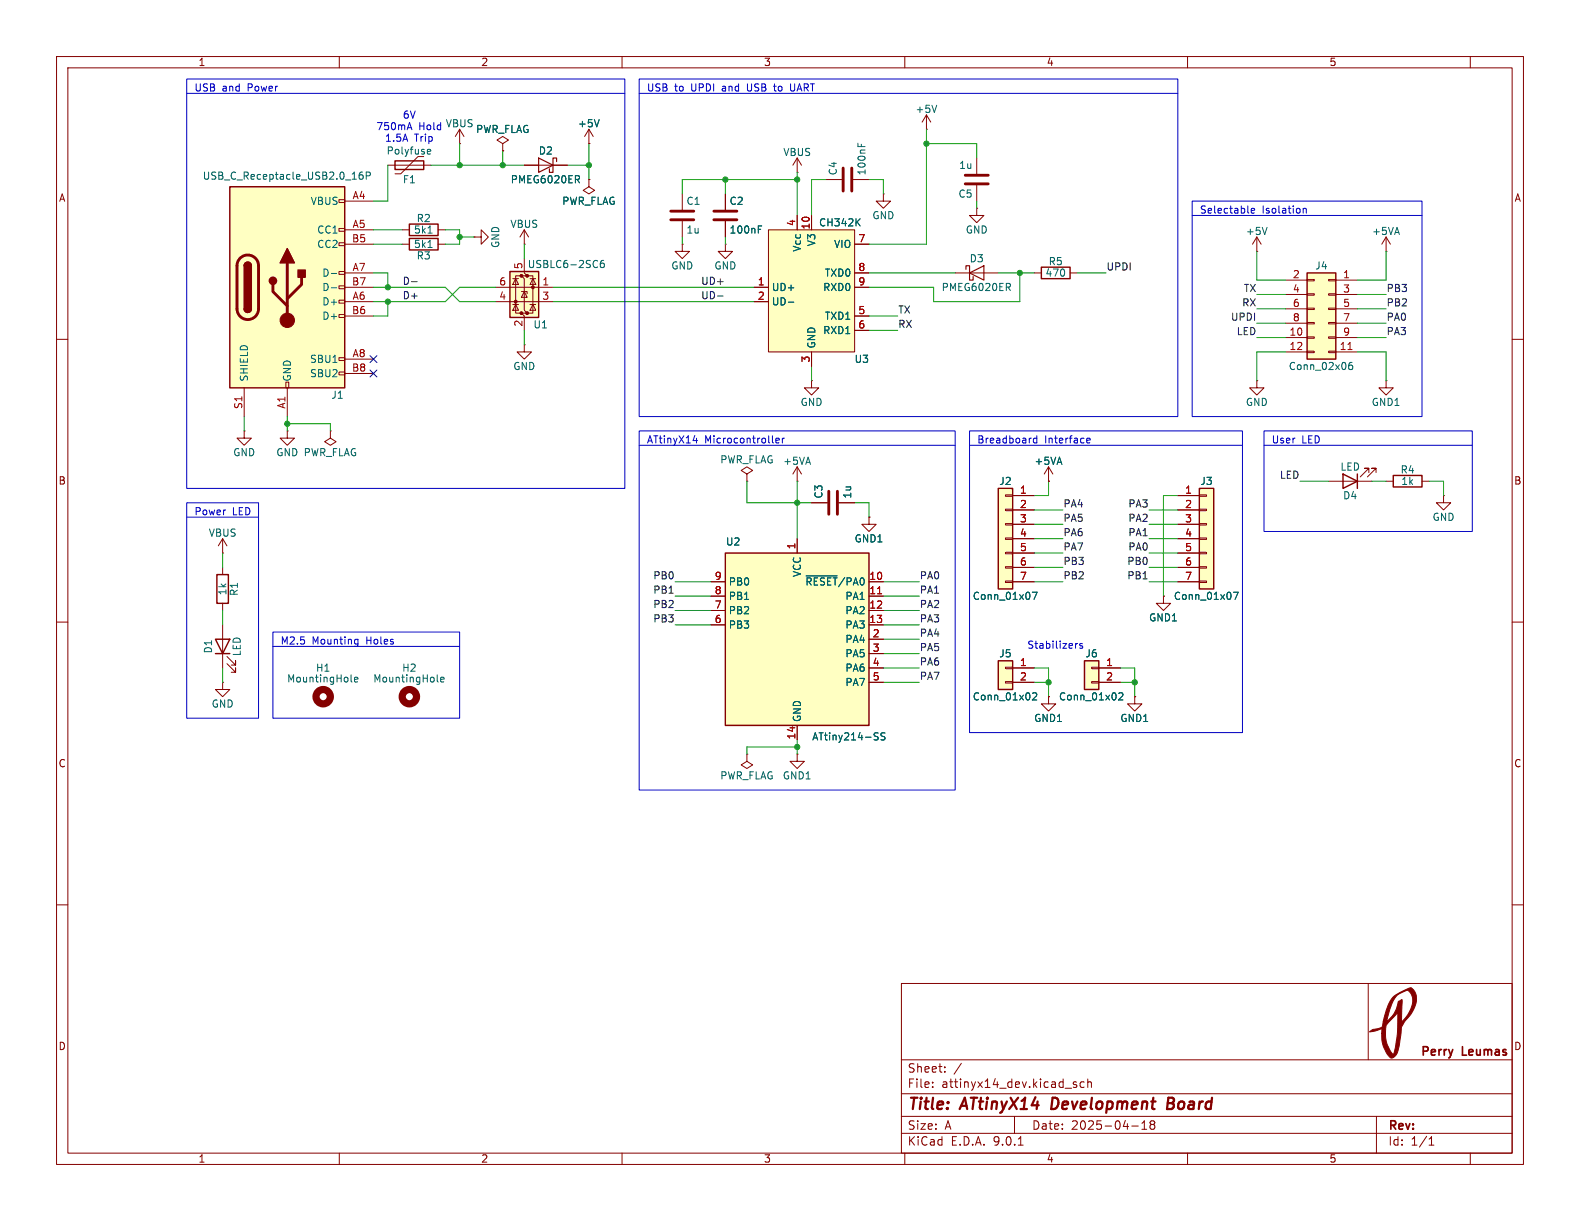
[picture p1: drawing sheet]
<svg xmlns="http://www.w3.org/2000/svg" width="279mm" height="216mm" viewBox="0 0 279 216" stroke-linecap="round" stroke-linejoin="round" font-family="sans-serif">
<g fill="none" stroke="#840000" stroke-width=".18">
<path d="M10 10h259.4v195.9h-259.4zM12 12h255.4v191.9h-255.4zM60 10v2M110 10v2M160 10v2M210 10v2M260 10v2M81.3 25.4h.1M81.3 22.9l-.8 1.2M81.3 22.9l.7 1.2M81.3 22.9v2.5M10 60h2"/>
<path d="M267.4 60h2M10 110h2M267.4 110h2M10 160h2M159.4 173.9h108v30h-108zM242 173.9v13.5M267.4 160h2M159.4 197.4h108M159.4 193.4h108M159.4 187.4h108M164.9 192.1v.2M164.9 191.4v.1"/>
<path d="M167.1 189.4v.2M167.1 188.7v.1M170 188l-1.3 1.9M179.4 197.4v3M189.8 191.6l.6 .4-.2 .3-.4-.1M190.4 191.4l-.4-.1-.2 .2M191.7 191.4l-.4-.1-.3 .3v.4l.1 .2h.6M192.4 191.4l.2-.1 .3 .1 .1 .9M192.4 190.8v1.5M200.1 199.1h1.2M201.9 199.7h.9M201.9 198.6l.5-.4v1.5"/>
<path d="M203.4 198.3v.2l.2 .3M203.6 198.8l-.2 .3v.4l.2 .2 .5-.1 .1-.2-.1-.4-.2-.2M203.6 198.8h.3M204.1 198.3l.1 .2-.3 .3M243.4 197.4v6.5M60 203.9v2M110 203.9v2M159.4 200.4h108M160 203.9v2M180.1 202.5h.8M210 203.9v2M252.7 202.5h.9"/>
<path d="M252.7 201.4l.4-.4v1.5M260 203.9v2"/>
</g>
<path d="M186.1 194.1l-.2 2h.5M206.5 195.1h.7M207.2 195.1l.2 .1M207.3 194.1h-.7l-.2 2 .9-.1M207.4 195l-.2 .1" fill="none" stroke="#840000" stroke-width=".4"/>
<path d="M246.4 176.3l1.1-.8 2-.8a2.58 2.58 0 0 1 .6 3.5l-.7 1.2-.8 1a2.85 2.85 0 0 0-.9 2.5l-.3 2.1a2.54 2.54 0 0 1-1.3 2.1l-.2-.1-.6-.6-.7-1.3-.2-1.2-.1-1.2h.7l.1 1.2 .2 .8 .6 1.1 .5 .7 .3-1.2 .4-2.5 .1-3.8-1.4 1.5a2.09 2.09 0 0 0-.8 2.2h-.7l.1-.8-1.2 .4-1 .2a3.3 3.3 0 0 1 1.8-.7 1.04 1.04 0 0 0 .6-1.2h.7l.2-.2a5.6 5.6 0 0 0 1.8-3.3l.6-.3v3.9l1-1.2a3.6 3.6 0 0 0 .6-3.8 .68 .68 0 0 0-.9-.5l-1.3 .6-.7 .7-.8 1.9-.5 2.2h-.7l.9-2.9z" fill="#840000" stroke="#840000" stroke-width=".18"/>
<path d="M176.5 86.4h2.6v17.7h-2.6z" fill="#ffffc2"/>
<path d="M176.5 86.4h2.6v17.7h-2.6z" fill="none" stroke="#840000" stroke-width=".25"/>
<g fill="none" stroke="#840000" stroke-width=".18">
<path d="M88.9 25.4l1-.6-1-.7-1 .7 1 .6v1.3M88.9 26.7h.1M104.1 31.8v1.2l1.1 .7-1.1 .6-1-.6 1-.7M104.1 31.8h.1M104.1 25.4h.1M104.1 22.9l-.7 1.2M104.1 22.9l.8 1.2M104.1 22.9v2.5M120.6 34.3v2.8M120.6 39.1v2.8M128.3 34.3v2.8M128.3 39.1v2.8"/>
<path d="M141 30.5h.1M141 27.9l-.8 1.3M141 27.9l.7 1.3M141 27.9v2.6M146 31.8h2.8M150.9 31.8h2.8M156.2 34.3v1.3h1.3l-1.3 1.2-1.3-1.2h1.3M156.2 34.3h.1M177.8 87.5h1.3v.3h-1.3zM177.8 90h1.3v.3h-1.3zM177.8 92.6h1.3v.2h-1.3zM177.8 95.1h1.3v.3h-1.3z"/>
<path d="M177.8 97.7h1.3v.2h-1.3zM179.1 87.6h3.8M179.1 90.2h3.8M179.1 92.7h3.8M179.1 95.3h3.8M179.1 97.8h3.8M185.4 85.1h.1M185.4 82.6l-.7 1.2M185.4 82.6l.8 1.2M185.4 82.6v2.5M177.8 100.2h1.3v.3h-1.3zM177.8 102.7h1.3v.3h-1.3z"/>
<path d="M179.1 100.3h3.8M179.1 102.9h3.8"/>
</g>
<path d="M106 21.2l-.5 1.2M134.1 39.9h.6M151.7 25.3v.6M152.3 25.5v.4M134.1 40.6h.4M182.5 104.7h.9l-.6 1.3" fill="none" stroke="#006464" stroke-width=".18"/>
<path d="M118.6 37.3h4.1M118.6 38.9h4.1M126.2 37.3h4.1M126.2 38.9h4.1M149.1 29.7v4.1M150.6 29.7v4.1" fill="none" stroke="#840000" stroke-width=".51"/>
<path d="M212.1 86.4h2.5v17.7h-2.5z" fill="#ffffc2"/>
<path d="M212.1 86.4h2.5v17.7h-2.5z" fill="none" stroke="#840000" stroke-width=".25"/>
<g fill="none" stroke="#840000" stroke-width=".18">
<path d="M208.3 87.6h3.8M208.3 90.2h3.8M208.3 92.7h3.8M208.3 95.3h3.8M208.3 97.8h3.8M212.1 87.5h1.3v.3h-1.3zM212.1 90h1.3v.3h-1.3zM212.1 92.6h1.3v.2h-1.3zM212.1 95.1h1.3v.3h-1.3zM212.1 97.7h1.3v.2h-1.3zM208.3 100.3h3.8M208.3 102.9h3.8"/>
<path d="M212.1 100.2h1.3v.3h-1.3zM212.1 102.7h1.3v.3h-1.3z"/>
</g>
<path d="M218.1 104.7h.9l-.6 1.3" fill="none" stroke="#006464" stroke-width=".18"/>
<path d="M90.2 48h5v8.1h-5z" fill="#ffffc2"/>
<g fill="#840000" stroke="#840000" stroke-width=".18">
<circle cx="94.2" cy="50.8" r=".25"/>
<circle cx="93.2" cy="48.8" r=".25"/>
<circle cx="93.2" cy="55.4" r=".25"/>
<circle cx="92.2" cy="48.8" r=".25"/>
<circle cx="92.2" cy="55.4" r=".25"/>
<circle cx="91.2" cy="53.3" r=".25"/>
</g>
<g fill="none" stroke="#840000" stroke-width=".18">
<path d="M87.6 50.8h10.2M87.6 53.3h10.2M90.7 53.8h1M90.7 49.3h1M91.2 49.3l.5 1h-1zM91.2 53.8l.5 1.1h-1zM92.2 51.6h1v.3M92.2 48.8h-1v6.6h1M92.7 45.7v2.6l.5 .5h-1l.5 .5v5.6l.5 .5h-1l.5 .5v2.5M92.7 51.6l.5 1h-1zM93.2 48.8h1v6.6h-1M93.7 53.8h1"/>
<path d="M93.7 49.3h1M94.2 49.3l.5 1h-1zM94.2 53.8l.5 1.1h-1z"/>
</g>
<path d="M90.2 48h5v8.1h-5z" fill="none" stroke="#840000" stroke-width=".25"/>
<path d="M106.8 46l-.4 .1a.86 .86 0 0 0 0 1.2l.4-.1 .1-.4-.3-.3-.3 .1-.1 .2" fill="none" stroke="#006464" stroke-width=".18"/>
<path d="M40.6 33h20.4v35.6h-20.4z" fill="#ffffc2"/>
<g fill="none" stroke="#840000" stroke-width=".18">
<path d="M59.9 35.3h1.1v.5h-1.1zM61 35.6h5M68.6 29.2h7.6M74.9 27.7h-1l-3 3h-1.1M92.7 29.2h7.6M59.9 40.4h1.1v.5h-1.1zM59.9 42.9h1.1v.5h-1.1zM59.9 48h1.1v.5h-1.1zM59.9 50.5h1.1v.6h-1.1zM59.9 53.1h1.1v.5h-1.1zM59.9 55.6h1.1v.5h-1.1zM61 40.6h5"/>
<path d="M61 43.2h5M61 48.3h5M61 50.8h5M61 53.3h5M61 55.9h5M92.7 43.2h.1M92.7 40.6l-.8 1.3M92.7 40.6l.8 1.3M92.7 40.6v2.6M43.2 68.6v5.1M50.5 67.6h.6v1h-.6zM50.8 68.6v5.1"/>
<path d="M59.9 63.2h1.1v.6h-1.1zM59.9 65.8h1.1v.5h-1.1zM61 63.5h5M61 66h5"/>
</g>
<path d="M40.6 33h20.4v35.6h-20.4zM69.8 28.4h5.1v1.6h-5.1zM43.2 47a.64 .64 0 0 1 .6-.6 .64 .64 0 0 1 .6 .6M43.2 54.6a.64 .64 0 0 0 .6 .6 .64 .64 0 0 0 .6-.6" fill="none" stroke="#840000" stroke-width=".25"/>
<path d="M42.5 45.7a1.9 1.9 0 0 1 2-.5 1.9 1.9 0 0 1 1.2 1.8v7.6a1.91 1.91 0 0 1-1.9 1.9 1.91 1.91 0 0 1-1.9-1.9v-7.8l.2-.6zM48.3 50.3v1.3l2.5 2.5M50.8 46.5v10.1M53.3 49v1.3l-2.5 2.5" fill="none" stroke="#840000" stroke-width=".51"/>
<g fill="#840000" stroke="#840000" stroke-width=".25">
<path d="M43.2 47h1.2v7.6h-1.2z"/>
<path d="M43.4 46.5a.64 .64 0 0 1 .7-.1 .64 .64 0 0 1 .3 .6h-1.2z"/>
<path d="M43.2 54.6h1.2a.64 .64 0 0 1-.6 .6 .64 .64 0 0 1-.6-.6z"/>
<path d="M50.8 43.9l1.3 2.6h-2.6z"/>
<path d="M52.7 47.8h1.3v1.2h-1.3z"/>
<circle cx="48.3" cy="49.7" r=".63"/>
</g>
<circle cx="50.8" cy="56.6" r="1.27" fill="#840000" stroke="#840000" stroke-width=".18"/>
<path d="M64.1 30.4l-.4 .1a.86 .86 0 0 0 0 1.2l.5-.1v-.4l-.2-.3-.4 .1-.1 .2M64.8 31.1l.6-.1 .1-.2-.1-.3-.6-.1v1.3M75.6 27.1l.1 .1h.4M75.6 26.6l.1-.2h.3l.2 .2v.1l-.6 .1M102.1 31.7l.4 .6M102.4 31.1l.1 .2-.1 .4M58.6 48.4h.9M58.6 50.9h.9" fill="none" stroke="#006464" stroke-width=".18"/>
<path d="M95.2 27.9l2.6 1.3-2.6 1.3zM98.4 28.6v-.7h-.6v2.6h-.6v-.7" fill="none" stroke="#840000" stroke-width=".2"/>
<path d="M176.5 116.8h2.6v5.1h-2.6z" fill="#ffffc2"/>
<path d="M246.4 84.1h5.1v2h-5.1zM176.5 116.8h2.6v5.1h-2.6z" fill="none" stroke="#840000" stroke-width=".25"/>
<g fill="none" stroke="#840000" stroke-width=".18">
<path d="M83.8 41.9h1.3v-1.3l1.3 1.3-1.3 1.3v-1.3M83.8 41.9h.1M92.7 61v1.2h1.3l-1.3 1.3-1.3-1.3h1.3M92.7 61h.1M222.2 67.3v1.3h1.3l-1.3 1.3-1.2-1.3h1.2M222.2 67.3h.1M245.1 67.3v1.3h1.3l-1.3 1.3-1.3-1.3h1.3M245.1 67.3h.1M245.1 85.1h1.3M251.5 85.1h1.2M177.8 118h1.3v.2h-1.3zM179.1 118.1h3.8"/>
<path d="M205.7 105.4v1.3h1.3l-1.3 1.3-1.2-1.3h1.2M205.7 105.4h.1M177.8 120.5h1.3v.3h-1.3zM179.1 120.7h3.8"/>
</g>
<path d="M182.6 122.6l.5-.1 .2 .4-.8 .9h.8" fill="none" stroke="#006464" stroke-width=".18"/>
<path d="M231.1 48.3h5.1v15.2h-5.1z" fill="#ffffc2"/>
<path d="M231.1 48.3h5.1v15.2h-5.1z" fill="none" stroke="#840000" stroke-width=".25"/>
<g fill="none" stroke="#840000" stroke-width=".18">
<path d="M222.2 44.5h.1M222.2 41.9l-.7 1.3M222.2 41.9l.8 1.3M222.2 41.9v2.6M227.3 49.5h3.8M227.3 52.1h3.8M227.3 54.6h3.8M227.3 57.2h3.8M227.3 59.7h3.8M231.1 49.4h1.3v.3h-1.3zM231.1 51.9h1.3v.3h-1.3zM231.1 54.5h1.3v.2h-1.3z"/>
<path d="M231.1 57h1.3v.3h-1.3zM231.1 59.6h1.3v.2h-1.3zM234.9 49.4h1.3v.3h-1.3zM234.9 51.9h1.3v.3h-1.3zM234.9 54.5h1.3v.2h-1.3zM234.9 57h1.3v.3h-1.3zM234.9 59.6h1.3v.2h-1.3zM236.2 49.5h3.8M236.2 52.1h3.8M236.2 54.6h3.8M236.2 57.2h3.8M236.2 59.7h3.8"/>
<path d="M245.1 44.5h.1M245.1 41.9l-.8 1.3M245.1 41.9l.8 1.3M245.1 41.9v2.6M227.3 62.2h3.8M231.1 62.1h1.3v.3h-1.3zM234.9 62.1h1.3v.3h-1.3zM236.2 62.2h3.8M132.1 133.4v1.2l1 .7-1 .6-1-.6 1-.7M132.1 133.4h.1M141 133.4v1.2h1.2l-1.2 1.3-1.3-1.3h1.3M141 133.4h.1"/>
</g>
<path d="M238.4 61.8h.7" fill="none" stroke="#a90000" stroke-width=".18"/>
<path d="M224.1 40.2l-.5 1.3M239.1 64.1h-.4a.86 .86 0 0 0 0 1.2l.5-.1v-.4l-.2-.2h-.4l-.1 .2" fill="none" stroke="#006464" stroke-width=".18"/>
<path d="M128.3 97.8h25.4v30.5h-25.4z" fill="#ffffc2"/>
<path d="M184.1 47.2h5.1v2.1h-5.1zM128.3 97.8h25.4v30.5h-25.4zM237.5 83.8l2.5 1.3-2.5 1.3zM240 83.8v2.6" fill="none" stroke="#840000" stroke-width=".25"/>
<g fill="none" stroke="#840000" stroke-width=".18">
<path d="M182.9 48.3h1.2M189.2 48.3h1.3M143.5 67.3v1.3h1.3l-1.3 1.3-1.3-1.3h1.3M143.5 67.3h.1M141 95.3v2.5M234.9 85.1h7.7M242.1 83.6v-.8h-.8h.8l-1.6 1.5M243.3 83.6v-.8h-.7h.7l-1.5 1.5M255.3 87.6v1.3h1.2l-1.2 1.3-1.3-1.3h1.3M255.3 87.6h.1M125.7 102.9h2.6M125.7 105.4h2.6"/>
<path d="M125.7 108h2.6M125.7 110.5h2.6M153.7 102.9h2.5M153.7 105.4h2.5M153.7 108h2.5M153.7 110.5h2.5M153.7 113h2.5M153.7 115.6h2.5M153.7 118.1h2.5M141 128.3v2.5M153.7 120.7h2.5"/>
</g>
<path d="M142.5 101.8h5.5M154.8 130.2l.4 .1 .1 .3-.2 .2h-.4M154.8 129.6h.5M156.5 129.6h-.5l-.2 .1v.4l.6 .2 .1 .3-.2 .2h-.5" fill="none" stroke="#006464" stroke-width=".18"/>
<path d="M155.2 105h.7" fill="none" stroke="#a90000" stroke-width=".18"/>
<path d="M135.9 40.6h15.2v21.6h-15.2z" fill="#ffffc2"/>
<g fill="none" stroke="#840000" stroke-width=".18">
<path d="M141 38.1v2.5M143.5 38.1v2.5M163.8 22.9h.1M163.8 20.3l-.7 1.3M163.8 20.3l.8 1.3M163.8 20.3v2.6M172.7 36.8v1.3h1.3l-1.3 1.3-1.3-1.3h1.3M172.7 36.8h.1M172.7 27.9v2.8M172.7 32.8v2.8M71.1 40.6h1.3M77.5 40.6h1.2"/>
<path d="M120.6 43.2v1.3h1.3l-1.3 1.2-1.2-1.2h1.2M120.6 43.2h.1M128.3 43.2v1.3h1.2l-1.2 1.2-1.3-1.2h1.3M128.3 43.2h.1M133.3 50.8h2.6M133.3 53.3h2.6M135.9 40.6h15.2v21.6h-15.2zM151.1 50.8h2.6M151.1 43.2h2.6M151.1 48.3h2.6M151.1 55.9h2.6M151.1 58.4h2.6"/>
<path d="M168.9 48.3h7.6M43.2 76.2v1.3h1.2l-1.2 1.2-1.3-1.2h1.3M43.2 76.2h.1M50.8 76.2v1.3h1.3l-1.3 1.2-1.3-1.2h1.3M50.8 76.2h.1M58.4 76.2v1.3l1 .6-1 .6-1-.6 1-.6M58.4 76.2h.1M143.5 62.2v2.6M39.4 97.8h.1M39.4 95.3v2.5M39.4 95.3l-.8 1.2M39.4 95.3l.7 1.2"/>
<path d="M132.1 83.8l1-.6-1-.6-1 .6 1 .6v1.3M132.1 85.1h.1M141 85.1h.1M141 82.6v2.5M141 82.6l-.8 1.2M141 82.6l.7 1.2M143.5 88.9h2.8M148.3 88.9h2.8M153.7 91.4v1.3h1.2l-1.2 1.3-1.3-1.3h1.3M153.7 91.4h.1M39.4 100.3v1.3M39.4 106.7v1.3"/>
<path d="M39.4 110.5v7.6M40.1 117.3l1.6 1.6v-.8v.8h-.8M40.1 116.1l1.6 1.5v-.8v.8h-.8M39.4 120.7v1.2h1.2l-1.2 1.3-1.3-1.3h1.3M39.4 120.7h.1M200.7 123.2v1.3h1.2l-1.2 1.2-1.3-1.2h1.3M200.7 123.2h.1"/>
</g>
<path d="M165.6 18.6l-.4 1.3M151.6 39.2l.5 .7M152.1 38.7l-.7 .7M75.7 41.2h.7M139.4 53.4h1M178.3 50.8l.4 .6M178.6 50.2l.1 .2-.1 .3M62.1 120.4l.2 .2M62.7 120.2l.6-.1-.1-.3-.3-.1-.2 .2v.6h.5M77.3 120.4l.2 .2M77.9 120.2l.6-.1v-.3l-.4-.1-.2 .2 .1 .6h.5" fill="none" stroke="#006464" stroke-width=".18"/>
<path d="M170.7 32.5h4.1M170.7 31h4.1M146.6 86.9v4M148.1 86.9v4" fill="none" stroke="#840000" stroke-width=".51"/>
<path d="M72.4 39.6h5.1v2.1h-5.1zM38.1 113h2.5l-1.2 2.6zM38.1 115.6h2.5M38.4 101.6h2v5.1h-2z" fill="none" stroke="#840000" stroke-width=".25"/>
<g fill="none" stroke="#840000" stroke-width="1.3">
<circle cx="57.1" cy="123.2" r="1.27"/>
<circle cx="72.4" cy="123.2" r="1.27"/>
</g>
<path d="M170.8 47.6v-.6h.6v2.5h.7v-.6M171.4 48.3l2.6-1.3v2.5z" fill="none" stroke="#840000" stroke-width=".2"/>
<path d="M191.8 116.8h2.5v5.1h-2.5z" fill="#ffffc2"/>
<path d="M72.4 42.2h5.1v2h-5.1zM191.8 116.8h2.5v5.1h-2.5z" fill="none" stroke="#840000" stroke-width=".25"/>
<g fill="none" stroke="#840000" stroke-width=".18">
<path d="M88.9 26.7h.1M92.7 29.2h2.5M97.8 29.2h2.5M104.1 25.4h.1M104.1 31.8h.1M128.3 34.3v2.8M128.3 39.1v2.8M141 38.1v2.5M143.5 38.1v2.5M71.1 43.2h1.3M77.5 43.2h1.2M133.3 50.8h2.6"/>
<path d="M133.3 53.3h2.6M151.1 43.2h2.6M151.1 50.8h2.6M151.1 48.3h2.6M151.1 55.9h2.6M151.1 58.4h2.6M143.5 62.2v2.6M141 95.3v2.5M143.5 88.9h2.8M148.3 88.9h2.8M153.7 91.4h.1M179.1 87.6h3.8"/>
<path d="M179.1 90.2h3.8M179.1 92.7h3.8M179.1 95.3h3.8M179.1 97.8h3.8M185.4 85.1h.1M208.3 87.6h3.8M208.3 90.2h3.8M208.3 92.7h3.8M208.3 95.3h3.8M208.3 97.8h3.8M125.7 102.9h2.6M125.7 105.4h2.6"/>
<path d="M125.7 108h2.6M125.7 110.5h2.6M153.7 118.1h2.5M153.7 102.9h2.5M153.7 105.4h2.5M153.7 108h2.5M153.7 110.5h2.5M153.7 113h2.5M153.7 115.6h2.5M179.1 118.1h3.8M179.1 102.9h3.8M179.1 100.3h3.8"/>
<path d="M193 118h1.3v.2h-1.3zM194.3 118.1h3.8M205.7 105.4h.1M208.3 102.9h3.8M208.3 100.3h3.8M141 128.3v2.5M153.7 120.7h2.5M179.1 120.7h3.8M185.4 123.2v1.3h1.3l-1.3 1.2-1.3-1.2h1.3M185.4 123.2h.1M193 120.5h1.3v.3h-1.3zM194.3 120.7h3.8"/>
<path d="M200.7 123.2h.1"/>
</g>
<g fill="none" stroke="#006464" stroke-width=".18">
<path d="M102.1 31.7l.4 .6M102.4 31.1l.1 .2-.1 .4M106 21.2l-.5 1.2M134.1 39.9h.6M151.6 39.2l.5 .7M152.1 38.7l-.7 .7M75.7 43.8h.7M134.1 40.6h.4M139.4 53.4h1M142.5 101.8h5.5M182.5 104.7h.9l-.6 1.3M218.1 104.7h.9l-.6 1.3"/>
<path d="M154.8 130.2l.4 .1 .1 .3-.2 .2h-.4M154.8 129.6h.5M156.5 129.6h-.5l-.2 .1v.4l.6 .2 .1 .3-.2 .2h-.5M182.6 122.6l.5-.1 .2 .4-.8 .9h.8M197.8 122.6l.5-.1 .3 .4-.8 .9h.8"/>
</g>
<path d="M72.8 49.8h1M126.9 52.3h1" fill="none" stroke="#0f0f0f" stroke-width=".18"/>
<g fill="none" stroke="#0000c2" stroke-width=".18">
<path d="M33 14h77.5v72.4h-77.5zM33 16.5h77.5M113 14h95.3v59.7h-95.3zM113 16.5h95.3M136.8 15.2h.5M137 14.8v1.2M139.8 14.8v1.1l.1 .1 .4 .1M72.1 22.6h.6M72.4 21.7l.4 1.2M210.8 35.6h40.7v38.1h-40.7zM210.8 38.1h40.7M221.3 37.3l.6-.2-.1-.2-.4-.1-.1 .2v.6h.5"/>
<path d="M230.5 37l.1-.2 .3 .1 .1 .8M230.5 36.8v.9M113 76.2h55.9v63.5h-55.9zM113 78.7h55.9M122.6 77.9h.8M123.2 77.5v.8M137.2 77.9l.6-.1-.1-.3h-.3l-.2 .2 .1 .6h.4M138.3 77.5v.8M138.7 77.5l-.4 .2M171.4 76.2h48.3v53.3h-48.3zM171.4 78.7h48.3M183.3 77.1v1.2"/>
<path d="M183.3 77.5h-.3l-.3 .2 .2 .6h.4M192.2 77.9l.6-.1-.1-.3h-.3l-.2 .2v.6h.5M223.5 76.2h36.8v17.8h-36.8zM223.5 78.7h36.8M33 88.9h12.7v38.1h-12.7zM33 91.4h12.7M48.3 111.8h33v15.2h-33zM48.3 114.3h33M62.9 113l.4 .1M63.3 113v1.1l-.1 .1-.3 .1M63.3 113.8l-.4 .1M190.6 113.8l-.3 .1"/>
<path d="M190.9 114.6h.4M191.4 113.8h-.3l-.2 .2 .1 .1 .4 .2v.3"/>
</g>
<g fill="none" stroke="#009600" stroke-width=".18">
<path d="M68.6 29.2v6.4h-2.6M76.2 29.2h16.5M81.3 25.4v3.8M88.9 26.7v2.5M100.3 29.2h3.8M104.1 25.4v6.4M128.3 31.8v2.5M141 31.8h-20.4v2.5M141 30.5v7.6M146 31.8h-2.5v6.3M153.7 31.8h2.5v2.5M163.8 22.9v20.3h-10.1"/>
<path d="M163.8 25.4h8.9v2.5M172.7 35.6v1.2M66 50.8h12.7l2.6 2.5h6.3M66 43.2h5.1M66 48.3h2.6v2.5M66 40.6h5.1M68.6 53.3v2.6h-2.6M78.7 40.6h2.6v2.6h-2.6M81.3 41.9h2.5M87.6 50.8h-6.3l-2.6 2.5h-12.7M92.7 43.2v2.5M92.7 58.4v2.6"/>
<path d="M97.8 53.3h35.5M97.8 50.8h35.5M120.6 41.9v1.3M128.3 41.9v1.3M153.7 58.4h5M153.7 55.9h5M153.7 48.3h15.2M176.5 48.3h6.4M180.3 48.3v5h-15.2v-2.5h-11.4M190.5 48.3h5.1M222.2 57.2h5.1M222.2 59.7h5.1"/>
<path d="M222.2 44.5v5h5.1M222.2 54.6h5.1M222.2 52.1h5.1M240 57.2h5.1M240 59.7h5.1M240 54.6h5.1M240 52.1h5.1M245.1 44.5v5h-5.1M43.2 73.7v2.5M50.8 74.9h7.6v1.3M50.8 73.7v2.5M143.5 64.8v2.5"/>
<path d="M227.3 62.2h-5.1v5.1M240 62.2h5.1v5.1M39.4 97.8v2.5M132.1 85.1v3.8h11.4M141 85.1v10.2M151.1 88.9h2.6v2.5M182.9 95.3h5.1M182.9 92.7h5.1M182.9 90.2h5.1M182.9 97.8h5.1M185.4 85.1v2.5h-2.5M203.2 95.3h5.1"/>
<path d="M203.2 92.7h5.1M203.2 90.2h5.1M203.2 97.8h5.1M208.3 87.6h-2.6v17.8M229.9 85.1h5M242.6 85.1h2.5M252.7 85.1h2.6v2.5M39.4 108v2.5M39.4 118.1v2.6M119.4 102.9h6.3M119.4 108h6.3M119.4 105.4h6.3"/>
<path d="M119.4 110.5h6.3M156.2 118.1h6.4M156.2 102.9h6.4M156.2 115.6h6.4M156.2 108h6.4M156.2 105.4h6.4M156.2 110.5h6.4M156.2 113h6.4M182.9 118.1h2.5v5.1M182.9 102.9h5.1M182.9 100.3h5.1M198.1 118.1h2.6v5.1"/>
<path d="M203.2 102.9h5.1M203.2 100.3h5.1M141 130.8v2.6M141 132.1h-8.9v1.3M156.2 120.7h6.4M182.9 120.7h2.5M198.1 120.7h2.6"/>
</g>
<path d="M65.4 62.9l1.2 1.2M65.4 65.4l1.2 1.2M66.6 62.9l-1.2 1.2M66.6 65.4l-1.2 1.2" fill="none" stroke="#000084" stroke-width=".18"/>
<path d="M155.2 105h.7" fill="none" stroke="#a90000" stroke-width=".18"/>
<g fill="#009600" stroke="#009600" stroke-width=".18">
<circle cx="50.8" cy="74.9" r=".46"/>
<circle cx="68.6" cy="53.3" r=".46"/>
<circle cx="141" cy="31.8" r=".46"/>
<circle cx="128.3" cy="31.8" r=".46"/>
<circle cx="68.6" cy="50.8" r=".46"/>
<circle cx="88.9" cy="29.2" r=".46"/>
<circle cx="104.1" cy="29.2" r=".46"/>
<circle cx="81.3" cy="29.2" r=".46"/>
<circle cx="81.3" cy="41.9" r=".46"/>
<circle cx="141" cy="88.9" r=".46"/>
<circle cx="141" cy="132.1" r=".46"/>
<circle cx="185.4" cy="120.7" r=".46"/>
<circle cx="200.7" cy="120.7" r=".46"/>
<circle cx="163.8" cy="25.4" r=".46"/>
<circle cx="180.3" cy="48.3" r=".46"/>
</g>
<g font-size="2.8" fill="#840000">
<text x="160.4" y="196.8">Title:</text>
<text x="170.1" y="196.8">ATtinyX14</text>
<text x="186.8" y="196.8">Development</text>
<text x="208" y="196.8">Board</text>
</g>
<g font-size="2.1" fill="#840000">
<text x="160.4" y="189.9">Sheet:</text>
<text x="251.1" y="187.1">Perry</text>
<text x="258.7" y="187.1">Leumas</text>
<text x="160.4" y="192.6">File:</text>
<text x="166.5" y="192.6">attinyx14_dev.kicad_sch</text>
<text x="160.4" y="202.8">KiCad</text>
<text x="160.4" y="200">Size:</text>
<text x="167.1" y="200">A</text>
<text x="168.1" y="202.8">E.D.A.</text>
<text x="175.7" y="202.8">9.0.1</text>
<text x="182.4" y="200">Date:</text>
<text x="189.4" y="200">2025-04-18</text>
<text x="245.4" y="200.2">Rev:</text>
<text x="245.4" y="202.8">Id:</text>
<text x="249.5" y="202.8">1/1</text>
</g>
<g font-size="1.8" fill="#840000">
<text x="35" y="11.9">1</text>
<text x="85" y="11.9">2</text>
<text x="135" y="11.9">3</text>
<text x="185" y="11.9">4</text>
<text x="235" y="11.9">5</text>
<text x="10.3" y="35.9">A</text>
<text x="267.7" y="35.9">A</text>
<text x="10.3" y="85.9">B</text>
<text x="267.7" y="85.9">B</text>
<text x="10.3" y="135.9">C</text>
<text x="267.7" y="135.9">C</text>
<text x="10.3" y="185.9">D</text>
<text x="267.7" y="185.9">D</text>
<text x="35" y="205.8">1</text>
<text x="85" y="205.8">2</text>
<text x="135" y="205.8">3</text>
<text x="185" y="205.8">4</text>
<text x="235" y="205.8">5</text>
</g>
<g font-size="1.8" fill="#0000c2">
<text x="34.3" y="16.3">USB</text>
<text x="39.3" y="16.3">and</text>
<text x="43.9" y="16.3">Power</text>
<text x="114.3" y="16.3">USB</text>
<text x="119.3" y="16.3">to</text>
<text x="122.3" y="16.3">UPDI</text>
<text x="128" y="16.3">and</text>
<text x="132.6" y="16.3">USB</text>
<text x="137.6" y="16.3">to</text>
<text x="140.6" y="16.3">UART</text>
<text x="66.5" y="23.1">750mA</text>
<text x="71.1" y="21.1">6V</text>
<text x="74" y="23.1">Hold VBUS</text>
<text x="68" y="25.2">1.5A</text>
<text x="73.3" y="25.2">Trip</text>
<text x="212.1" y="37.9">Selectable</text>
<text x="223.2" y="37.9">Isolation</text>
<text x="114.3" y="78.5">ATtinyX14</text>
<text x="124.6" y="78.5">Microcontroller</text>
<text x="172.7" y="78.5">Breadboard</text>
<text x="184.7" y="78.5">Interface</text>
<text x="224.8" y="78.5">User</text>
<text x="230.2" y="78.5">LED</text>
<text x="34.3" y="91.2">Power</text>
<text x="41.1" y="91.2">LED</text>
<text x="49.5" y="114.1">M2.5</text>
<text x="55.2" y="114.1">Mounting</text>
<text x="64.9" y="114.1">Holes</text>
<text x="181.6" y="114.9">Stabilizers</text>
</g>
<g font-size="1.8" fill="#006464">
<text x="84.1" y="23.7">PWR_FLAG</text>
<text x="102.1" y="22.7">+5V</text>
<text x="161.8" y="20.2">+5V</text>
<text x="68.3" y="27.5">Polyfuse</text>
<text x="95.2" y="27.5">D2</text>
<text x="138.4" y="27.8">VBUS</text>
<text x="35.8" y="32">USB_C_Receptacle_USB2.0_16P</text>
<text x="71.1" y="32.6">F1</text>
<text x="90.2" y="32.6">PMEG6020ER</text>
<text x="148.2" y="31.1" transform="rotate(-90 148.2 31.1)">C4</text>
<text x="153.3" y="31.1" transform="rotate(-90 153.3 31.1)">100nF</text>
<text x="169.4" y="35.2">C5</text>
<text x="169.5" y="30.1">1u</text>
<text x="54.8" y="36.4">VBUS</text>
<text x="56" y="41.5">CC1</text>
<text x="73.1" y="41.5">5k1</text>
<text x="73.6" y="39.5">R2</text>
<text x="90.2" y="40.5">VBUS</text>
<text x="99.3" y="36.4">PWR_FLAG</text>
<text x="121.3" y="36.4">C1</text>
<text x="121.3" y="41.5">1u</text>
<text x="128.9" y="36.4">C2</text>
<text x="128.9" y="41.5">100nF</text>
<text x="144.7" y="40.2">CH342K</text>
<text x="154.2" y="39">GND</text>
<text x="170.7" y="41.5">GND</text>
<text x="220.2" y="41.8">+5V</text>
<text x="242.5" y="41.8">+5VA</text>
<text x="56" y="44">CC2</text>
<text x="73.1" y="44">5k1</text>
<text x="73.6" y="46.1">R3</text>
<text x="88.5" y="43.9" transform="rotate(-90 88.5 43.9)">GND</text>
<text x="93.2" y="47.6">USBLC6-2SC6</text>
<text x="118.6" y="47.9">GND</text>
<text x="126.2" y="47.9">GND</text>
<text x="141.8" y="44.6" transform="rotate(-90 141.8 44.6)">Vcc</text>
<text x="144.4" y="43.6" transform="rotate(-90 144.4 43.6)">V3</text>
<text x="147.4" y="44">VIO</text>
<text x="171.4" y="46.6">D3</text>
<text x="185.3" y="47.1">R5</text>
<text x="232.5" y="47.9">J4</text>
<text x="56.9" y="49.1">D-</text>
<text x="56.9" y="51.7">D-</text>
<text x="136.4" y="51.7">UD+</text>
<text x="145.5" y="51.7">RXD0</text>
<text x="145.8" y="49.1">TXD0</text>
<text x="166.4" y="51.7">PMEG6020ER</text>
<text x="184.8" y="49.1">470</text>
<text x="56.9" y="54.2">D+</text>
<text x="56.9" y="56.7">D+</text>
<text x="94.2" y="58.3">U1</text>
<text x="136.4" y="54.2">UD-</text>
<text x="145.5" y="59.3">RXD1</text>
<text x="145.8" y="56.7">TXD1</text>
<text x="54.7" y="64.4">SBU1</text>
<text x="90.7" y="65.6">GND</text>
<text x="144.4" y="61.7" transform="rotate(-90 144.4 61.7)">GND</text>
<text x="151" y="64.4">U3</text>
<text x="227.8" y="65.6">Conn_02x06</text>
<text x="44" y="67.6" transform="rotate(-90 44 67.6)">SHIELD</text>
<text x="51.7" y="67.6" transform="rotate(-90 51.7 67.6)">GND</text>
<text x="54.7" y="66.9">SBU2</text>
<text x="58.5" y="70.7">J1</text>
<text x="141.5" y="72">GND</text>
<text x="220.2" y="72">GND</text>
<text x="242.5" y="72">GND1</text>
<text x="41.1" y="80.9">GND</text>
<text x="48.8" y="80.9">GND PWR_FLAG</text>
<text x="127.3" y="82.1">PWR_FLAG</text>
<text x="138.4" y="82.4">+5VA</text>
<text x="182.8" y="82.4">+5VA</text>
<text x="236.9" y="83.4">LED</text>
<text x="247.6" y="83.9">R4</text>
<text x="145.6" y="88.3" transform="rotate(-90 145.6 88.3)">C3</text>
<text x="150.7" y="88.3" transform="rotate(-90 150.7 88.3)">1u</text>
<text x="176.6" y="86">J2</text>
<text x="212.2" y="86">J3</text>
<text x="237.4" y="88.5">D4</text>
<text x="247.7" y="86">1k</text>
<text x="36.8" y="95.1">VBUS</text>
<text x="253.2" y="92.3">GND</text>
<text x="128.3" y="96.7">U2</text>
<text x="151" y="96.1">GND1</text>
<text x="40.2" y="105.4" transform="rotate(-90 40.2 105.4)">1k</text>
<text x="42.3" y="105.5" transform="rotate(-90 42.3 105.5)">R1</text>
<text x="128.8" y="103.7">PB0</text>
<text x="128.8" y="106.3">PB1</text>
<text x="141.8" y="102.1" transform="rotate(-90 141.8 102.1)">VCC</text>
<text x="142.3" y="103.7">~{RESET}/PA0</text>
<text x="149.4" y="106.3">PA1</text>
<text x="171.9" y="106.3">Conn_01x07</text>
<text x="207.5" y="106.3">Conn_01x07</text>
<text x="128.8" y="108.8">PB2</text>
<text x="128.8" y="111.4">PB3</text>
<text x="149.4" y="108.8">PA2</text>
<text x="149.4" y="111.4">PA3</text>
<text x="149.4" y="113.9">PA4</text>
<text x="203.1" y="110.1">GND1</text>
<text x="37.7" y="115.6" transform="rotate(-90 37.7 115.6)">D1</text>
<text x="42.8" y="116.1" transform="rotate(-90 42.8 116.1)">LED</text>
<text x="55.8" y="119">H1</text>
<text x="71" y="119">H2</text>
<text x="149.4" y="116.4">PA5</text>
<text x="149.4" y="119">PA6</text>
<text x="176.6" y="116.4">J5</text>
<text x="191.8" y="116.4">J6</text>
<text x="37.3" y="125.3">GND</text>
<text x="50.7" y="120.9">MountingHole</text>
<text x="65.9" y="120.9">MountingHole</text>
<text x="149.4" y="121.5">PA7</text>
<text x="171.9" y="124.1">Conn_01x02</text>
<text x="187.2" y="124.1">Conn_01x02</text>
<text x="141.8" y="127.8" transform="rotate(-90 141.8 127.8)">GND</text>
<text x="143.5" y="131.1">ATtiny214-SS</text>
<text x="182.8" y="127.9">GND1</text>
<text x="198" y="127.9">GND1</text>
<text x="127.3" y="138">PWR_FLAG</text>
<text x="138.3" y="138">GND1</text>
</g>
<g font-size="1.8" fill="#a90000">
<text x="62.2" y="35.3">A4</text>
<text x="62.2" y="40.4">A5</text>
<text x="140.7" y="40.1" transform="rotate(-90 140.7 40.1)">4</text>
<text x="143.3" y="40.7" transform="rotate(-90 143.3 40.7)">10</text>
<text x="62.2" y="42.9">B5</text>
<text x="92.5" y="47.7" transform="rotate(-90 92.5 47.7)">5</text>
<text x="151.7" y="42.9">7</text>
<text x="62.2" y="50.5">B7</text>
<text x="62.2" y="48">A7</text>
<text x="62.2" y="53.1">A6</text>
<text x="88.2" y="50.5">6</text>
<text x="88.2" y="53.1">4</text>
<text x="95.8" y="50.5">1</text>
<text x="95.8" y="53.1">3</text>
<text x="133.9" y="50.5">1</text>
<text x="133.9" y="53.1">2</text>
<text x="151.7" y="48">8</text>
<text x="151.7" y="50.5">9</text>
<text x="228.5" y="49.3">2</text>
<text x="228.5" y="51.8">4</text>
<text x="237.4" y="49.3">1</text>
<text x="237.4" y="51.8">3</text>
<text x="62.2" y="55.6">B6</text>
<text x="92.5" y="57.9" transform="rotate(-90 92.5 57.9)">2</text>
<text x="151.7" y="55.6">5</text>
<text x="151.7" y="58.2">6</text>
<text x="227.9" y="59.4">10</text>
<text x="228.5" y="54.4">6</text>
<text x="228.5" y="56.9">8</text>
<text x="237.4" y="54.4">5</text>
<text x="237.4" y="56.9">7</text>
<text x="237.4" y="59.4">9</text>
<text x="62.2" y="65.8">B8</text>
<text x="62.2" y="63.2">A8</text>
<text x="143.3" y="64.2" transform="rotate(-90 143.3 64.2)">3</text>
<text x="227.9" y="62">12</text>
<text x="236.8" y="62">11</text>
<text x="42.9" y="72.4" transform="rotate(-90 42.9 72.4)">S1</text>
<text x="50.5" y="72.4" transform="rotate(-90 50.5 72.4)">A1</text>
<text x="180.3" y="87.4">1</text>
<text x="180.3" y="89.9">2</text>
<text x="209.5" y="87.4">1</text>
<text x="209.5" y="89.9">2</text>
<text x="180.3" y="92.5">3</text>
<text x="180.3" y="95">4</text>
<text x="209.5" y="92.5">3</text>
<text x="209.5" y="95">4</text>
<text x="140.7" y="97.2" transform="rotate(-90 140.7 97.2)">1</text>
<text x="180.3" y="97.5">5</text>
<text x="180.3" y="100.1">6</text>
<text x="209.5" y="97.5">5</text>
<text x="209.5" y="100.1">6</text>
<text x="126.3" y="102.6">9</text>
<text x="126.3" y="105.2">8</text>
<text x="126.3" y="107.7">7</text>
<text x="153.6" y="102.6">10</text>
<text x="153.6" y="105.2">11</text>
<text x="153.6" y="107.7">12</text>
<text x="180.3" y="102.6">7</text>
<text x="209.5" y="102.6">7</text>
<text x="126.3" y="110.2">6</text>
<text x="153.6" y="110.2">13</text>
<text x="154.2" y="112.8">2</text>
<text x="154.2" y="115.3">3</text>
<text x="154.2" y="117.9">4</text>
<text x="180.3" y="117.9">1</text>
<text x="195.5" y="117.9">1</text>
<text x="154.2" y="120.4">5</text>
<text x="180.3" y="120.4">2</text>
<text x="195.5" y="120.4">2</text>
<text x="140.7" y="130.9" transform="rotate(-90 140.7 130.9)">14</text>
</g>
<g font-size="1.8" fill="#0f0f0f">
<text x="195.6" y="47.9">UPDI</text>
<text x="71.1" y="50.5">D-</text>
<text x="71.1" y="53">D+</text>
<text x="123.9" y="53">UD-</text>
<text x="123.9" y="50.5">UD+</text>
<text x="219.9" y="51.7">TX</text>
<text x="245.1" y="51.7">PB3</text>
<text x="158.7" y="58.1">RX</text>
<text x="158.7" y="55.5">TX</text>
<text x="217.6" y="56.8">UPDI</text>
<text x="218.6" y="59.3">LED</text>
<text x="219.6" y="54.3">RX</text>
<text x="245.1" y="59.3">PA3</text>
<text x="245.1" y="54.3">PB2</text>
<text x="245.1" y="56.8">PA0</text>
<text x="188" y="89.8">PA4</text>
<text x="199.4" y="89.8">PA3</text>
<text x="226.2" y="84.7">LED</text>
<text x="188" y="92.4">PA5</text>
<text x="188" y="94.9">PA6</text>
<text x="199.4" y="94.9">PA1</text>
<text x="199.4" y="92.4">PA2</text>
<text x="188" y="97.4">PA7</text>
<text x="188" y="100">PB3</text>
<text x="199.2" y="100">PB0</text>
<text x="199.4" y="97.4">PA0</text>
<text x="115.4" y="105.1">PB1</text>
<text x="115.4" y="102.5">PB0</text>
<text x="115.4" y="107.6">PB2</text>
<text x="162.6" y="102.5">PA0</text>
<text x="162.6" y="105.1">PA1</text>
<text x="162.6" y="107.6">PA2</text>
<text x="188" y="102.5">PB2</text>
<text x="199.2" y="102.5">PB1</text>
<text x="115.4" y="110.1">PB3</text>
<text x="162.6" y="112.7">PA4</text>
<text x="162.6" y="110.1">PA3</text>
<text x="162.6" y="117.8">PA6</text>
<text x="162.6" y="115.2">PA5</text>
<text x="162.6" y="120.3">PA7</text>
</g>
</svg>
